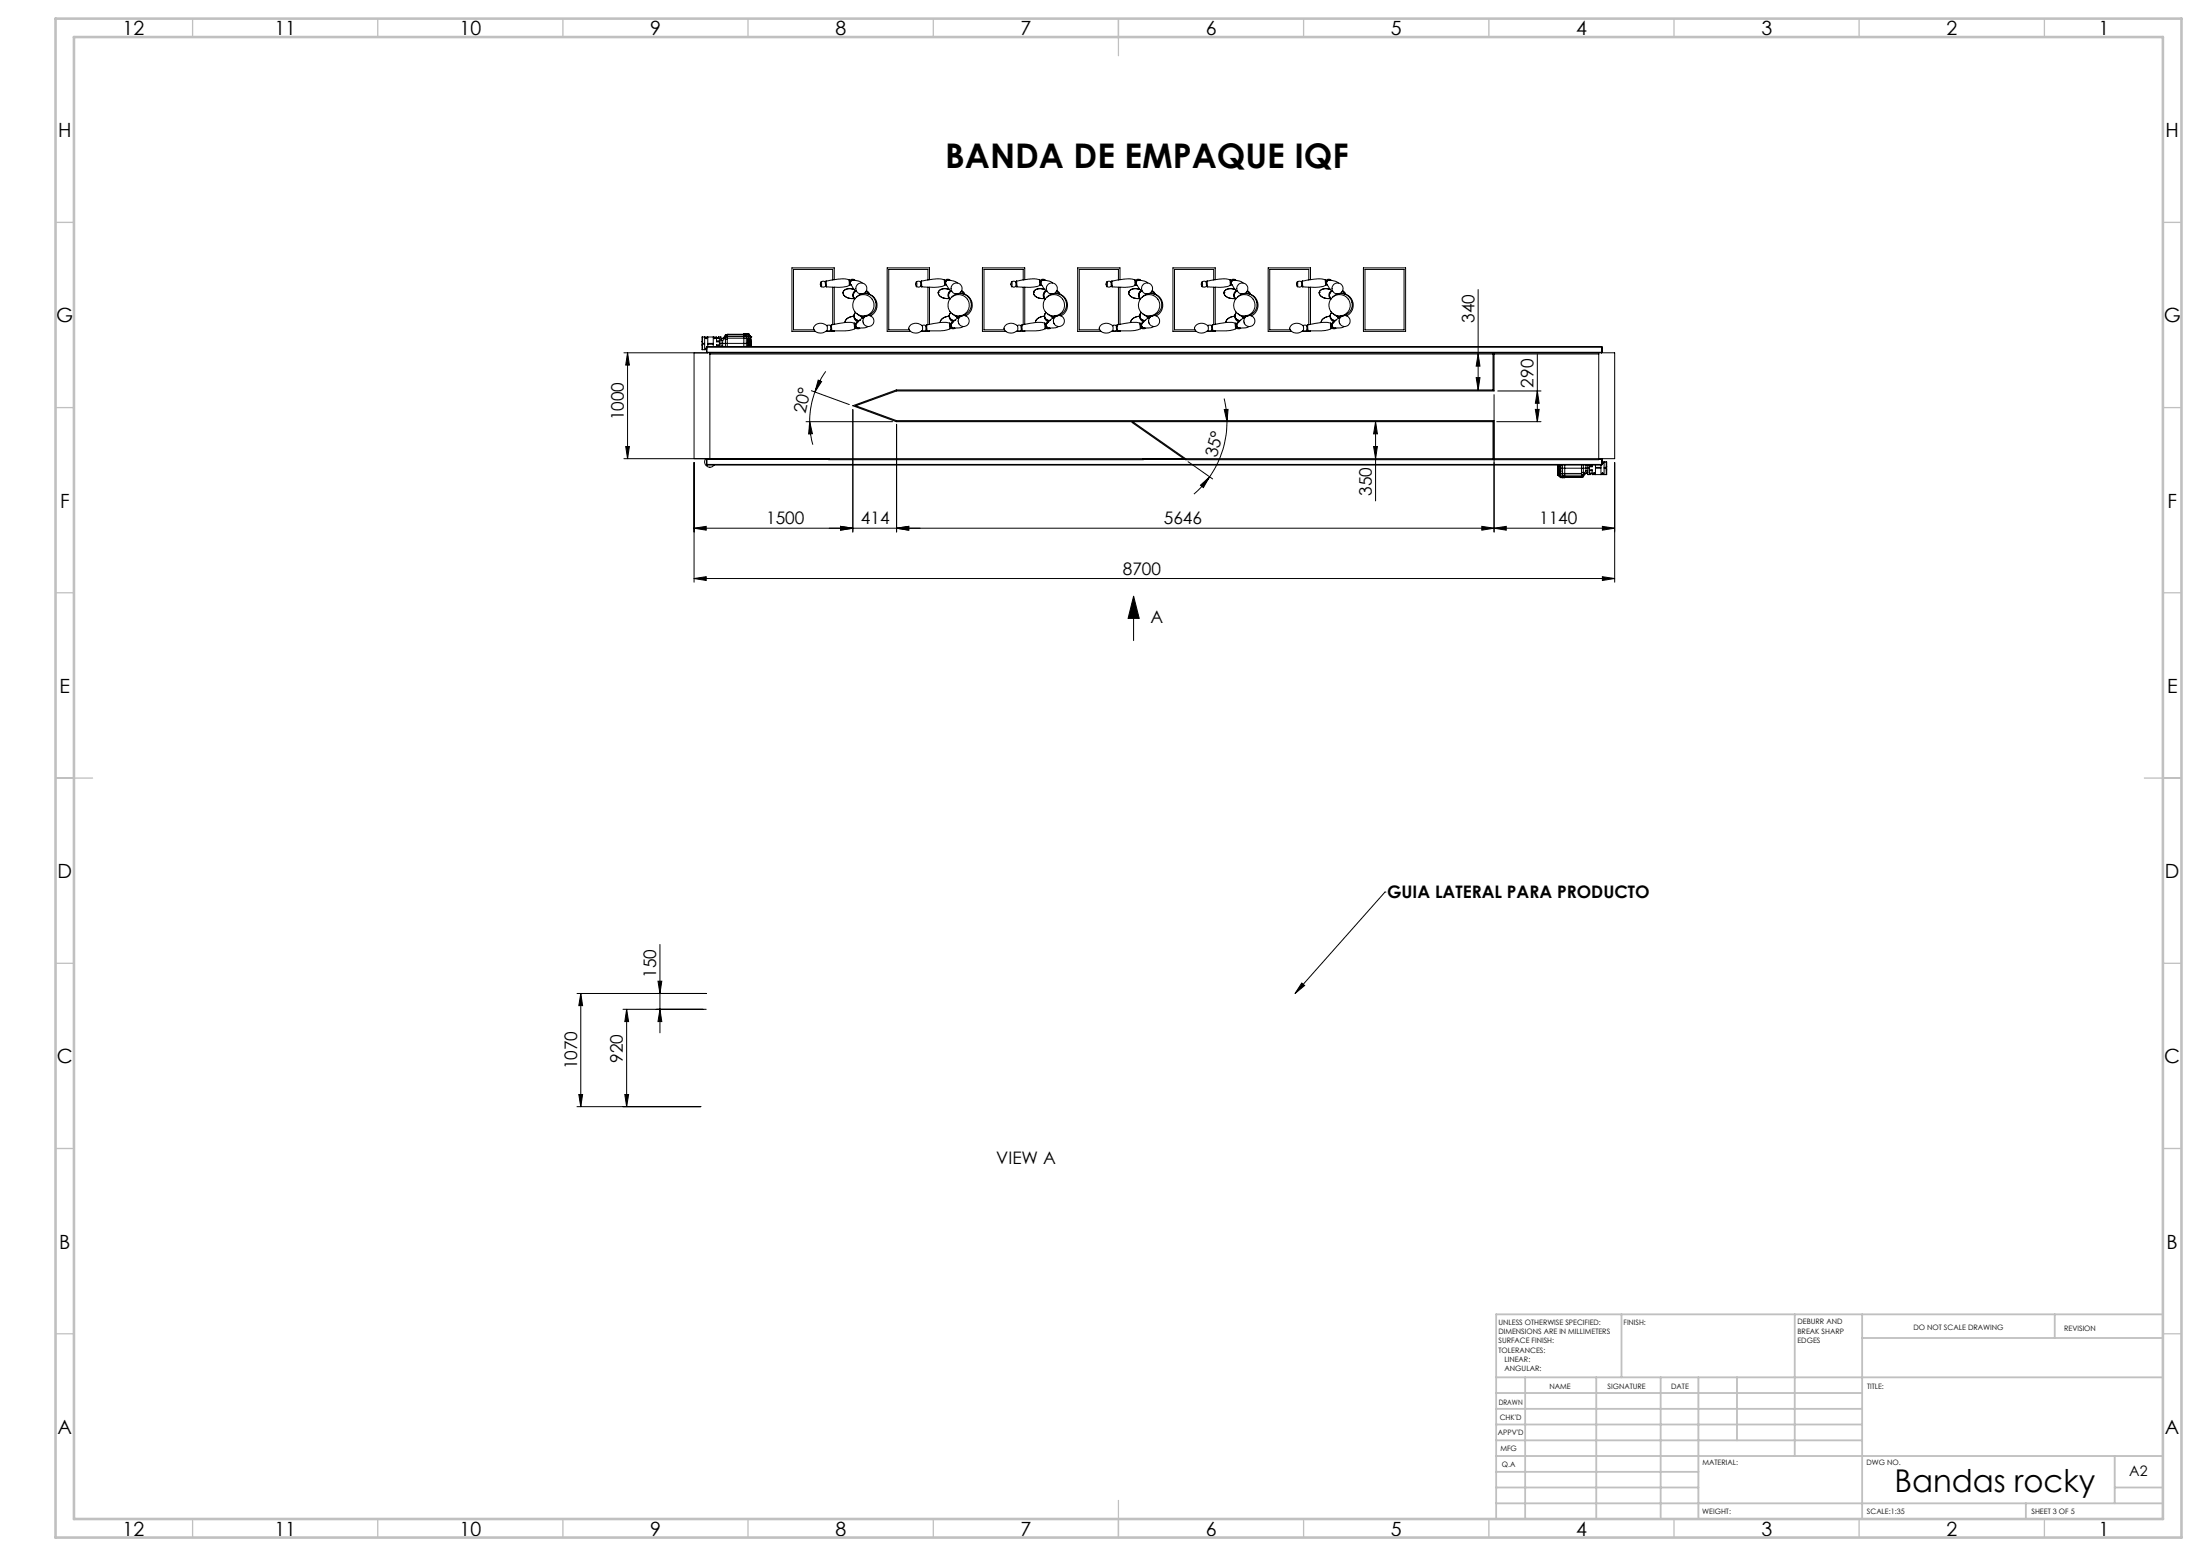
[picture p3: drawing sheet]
<svg xmlns="http://www.w3.org/2000/svg" width="594mm" height="420mm" viewBox="0 0 594 420" stroke-linecap="round" stroke-linejoin="round" font-family="sans-serif">
<g fill="none" stroke="#000" stroke-width=".27">
<path d="M221.7 76.2l.1-.2v1.4l-.1-.2M222.8 76.1a.8 .8 0 0 0-1.1 .1 .8 .8 0 0 0 0 1.1 .8 .8 0 0 0 1.2-.1M222.8 76.1l.1 1.1M222.9 77.2l.3 .2M223.1 75.9l-.3 .2M223.1 75.9l.1 1.5M224.8 75.6v-2.9h-10.6v16.3h5.6M224.8 77.5v10.1M225.2 75.5v-3.2h-11.4v17.1h6.4M225.2 77.5v10M227.6 78.9a2.08 2.08 0 0 0 2.6 1.7h.3a2.43 2.43 0 0 1-2.9-1.6v-.1M227.6 78.9h.1"/>
<path d="M229.2 75.5a6.5 6.5 0 0 0-3.3-.1l-2.8 .5M229.2 75.5l.2 .3M229.2 75.5l.1 1.5M229.3 77l-.2 .1a14 14 0 0 1-5.9 .3M229.4 75.8l-.1 1.2M229.5 76.7l.4 .3M230.6 75.6a.93 .93 0 0 0-1 .7 .93 .93 0 0 0 .5 1l.5 .8 .7 .5M230.6 75.6l1.4 .3 .8 .5M230.6 75.6a.8 .8 0 0 0-.9 .3 .8 .8 0 0 0 0 .9M230.6 78.1a2.23 2.23 0 0 0-3 .8M230.6 78.2a2.12 2.12 0 0 0-3 .7M230.8 78.8a1.28 1.28 0 0 0 0 1.9 1.26 1.26 0 0 1 .4-2.2z"/>
<path d="M230.8 75.7a.85 .85 0 0 0-1.4 .1M231 78.4a1.54 1.54 0 0 0-.3 2.4M232.4 79.3l-.1 .2M232.6 79.4h.1M233.2 79.2l-.1 .1a3.2 3.2 0 0 1 3.6 2.1 3.2 3.2 0 0 1-1.7 3.8M233.8 78.8l.9 .6M233.9 78.4l.9 1M247.4 76.2v-.2l.1 1.4-.1-.2M248.5 76.1a.8 .8 0 0 0-1.1 .1 .8 .8 0 0 0 .1 1.1 .8 .8 0 0 0 1.1-.1M248.5 76.1l.1 1.1M248.6 77.2l.3 .2M248.8 75.9l-.3 .2"/>
<path d="M248.8 75.9l.1 1.5M250.5 75.6v-2.9h-10.5v16.3h5.5M250.5 77.5v10.1M251 75.5v-3.2h-11.5v17.1h6.4M251 77.5v10M253.3 78.9a2.09 2.09 0 0 0 2.6 1.7h.4a2.34 2.34 0 0 1-3-1.6zM253.3 78.9h.1M255 75.5a6.5 6.5 0 0 0-3.4-.1l-2.8 .5M255 75.5l.1 .3M255 75.5l.1 1.5M255.1 77l-.3 .1a14.2 14.2 0 0 1-5.9 .3M255.1 75.8v1.2"/>
<path d="M255.2 76.7l.4 .3M256.3 75.6a.93 .93 0 0 0-1 .7 .93 .93 0 0 0 .5 1l.5 .8 .7 .5M256.3 75.6l1.4 .3 .8 .5M256.3 75.6a.8 .8 0 0 0-.9 .3 .8 .8 0 0 0 0 .9M256.4 78.1a2.23 2.23 0 0 0-3.1 .8M256.4 78.2a2.18 2.18 0 0 0-3.1 .7M256.4 78.8a1.32 1.32 0 0 0 .1 1.9 1.27 1.27 0 0 1 .4-2.2zM256.5 75.7a.89 .89 0 0 0-1.4 .1M256.7 78.4h-.1a1.5 1.5 0 0 0-.2 2.4M258.1 79.3l-.1 .2M258.3 79.4h.1M258.9 79.2l-.1 .1a3.2 3.2 0 0 1 3.6 2.1 3.2 3.2 0 0 1-1.7 3.8"/>
<path d="M259.4 78.8l1 .6M259.6 78.4l.9 1M273.1 76.2l.1-.2v1.4l-.1-.2M274.2 76.1a.8 .8 0 0 0-1.1 .1 .8 .8 0 0 0 .1 1.1 .8 .8 0 0 0 1.1-.1M274.2 76.1l.1 1.1M274.3 77.2l.3 .2M274.5 75.9l-.3 .2M274.5 75.9l.1 1.5M276.3 75.6v-2.9h-10.6v16.3h5.5M276.3 77.5v10.1M276.7 75.5v-3.2h-11.4v17.1h6.3M276.7 77.5v10"/>
<path d="M279 78.9a2.09 2.09 0 0 0 2.6 1.7h.4a2.34 2.34 0 0 1-3-1.6zM279 78.9h.1M280.7 75.5a6.5 6.5 0 0 0-3.4-.1l-2.8 .5M280.7 75.5l.1 .3M280.7 75.5l.1 1.5M280.8 77l-.3 .1a14.2 14.2 0 0 1-5.9 .3M280.8 75.8v1.2M280.9 76.7l.4 .3M282 75.6a.93 .93 0 0 0-1 .7 .93 .93 0 0 0 .5 1l.5 .8 .7 .5M282 75.6l1.4 .3 .8 .5M282 75.6a.8 .8 0 0 0-.8 .3 .8 .8 0 0 0 0 .9M282.1 78.1a2.23 2.23 0 0 0-3.1 .8"/>
<path d="M282.1 78.2a2.15 2.15 0 0 0-3.1 .7M282.2 78.8l.4-.3a1.25 1.25 0 0 0-.3 2.2 1.24 1.24 0 0 1-.1-1.9zM282.3 75.7a.89 .89 0 0 0-1.5 .1M282.4 78.4h-.1a1.5 1.5 0 0 0-.1 2.4M283.8 79.3l-.1 .2M284 79.4h.1M284.6 79.2v.1a3.2 3.2 0 0 1 3.5 2.1 3.2 3.2 0 0 1-1.7 3.8M285.2 78.8l.9 .6M285.4 78.4l.8 1M298.8 76.2l.1-.2v1.4l-.1-.2M300 76.1a.8 .8 0 0 0-1.2 .1 .8 .8 0 0 0 .1 1.1 .8 .8 0 0 0 1.1-.1M300 76.1v1.1"/>
<path d="M300 77.2l.3 .2M300.2 75.9l-.2 .2M300.2 75.9l.1 1.5M302 75.6v-2.9h-10.6v16.3h5.5M302 77.5v10.1M302.4 75.5v-3.2h-11.4v17.1h6.3M302.4 77.5v10M304.8 78.9a2.07 2.07 0 0 0 2.5 1.7h.4a2.26 2.26 0 0 1-2.9-1.7zM304.8 78.9h.1M306.4 75.5a6.5 6.5 0 0 0-3.4-.1l-2.8 .5M306.4 75.5l.2 .3M306.4 75.5l.1 1.5"/>
<path d="M306.5 77l-.3 .1a14.3 14.3 0 0 1-5.9 .3M306.6 75.8v1.1l-.1 .1M306.6 76.7l.4 .3M307.7 75.6a.93 .93 0 0 0-.9 .7 .93 .93 0 0 0 .4 1l.5 .8 .7 .5M307.7 75.6l1.4 .3 .8 .5M307.7 75.6a.8 .8 0 0 0-.8 .3 .8 .8 0 0 0 0 .9M307.8 78.1a2.19 2.19 0 0 0-3 .8M307.8 78.2a2.15 2.15 0 0 0-3 .7M307.8 78.9l.5-.4a1.27 1.27 0 0 0-.3 2.2 1.31 1.31 0 0 1-.2-1.8zM308 75.7a.89 .89 0 0 0-1.4 .1M308.1 78.4h-.1a1.5 1.5 0 0 0-.1 2.4M309.5 79.3l-.1 .2"/>
<path d="M309.7 79.4h.1M310.3 79.2v.1a3.2 3.2 0 0 1 3.5 2.1 3.2 3.2 0 0 1-1.7 3.8M310.9 78.8l.9 .6M311.1 78.4l.9 1M324.5 76.2l.1-.2v1.4l-.1-.2M325.7 76.1a.8 .8 0 0 0-1.2 .1 .8 .8 0 0 0 .1 1.1 .8 .8 0 0 0 1.2-.1M325.7 76.1l.1 1.1M325.8 77.2l.2 .2M325.9 75.9l-.2 .2M325.9 75.9l.1 1.5M327.7 75.6v-2.9h-10.6v16.3h5.6M327.7 77.5v10.1"/>
<path d="M328.1 75.5v-3.2h-11.4v17.1h6.3M328.1 77.5v10M330.5 78.9a2.26 2.26 0 0 0 2.9 1.7 2.33 2.33 0 0 1-2.9-1.6zM330.5 78.9h.1M332.1 75.5a6.5 6.5 0 0 0-3.3-.1l-2.9 .5M332.1 75.5l.2 .3M332.1 75.5l.1 1.5M332.2 77l-.3 .1a12 12 0 0 1-5.3 .4l-.6-.1M332.3 75.8l.1 1.1-.2 .1M332.4 76.7l.3 .3M333.4 75.6a.93 .93 0 0 0-.9 .7 .93 .93 0 0 0 .5 1l.4 .8 .7 .5M333.4 75.6l1.4 .3 .8 .5"/>
<path d="M333.4 75.6a.8 .8 0 0 0-.8 .3 .8 .8 0 0 0 0 .9M333.5 78.1a2.19 2.19 0 0 0-3 .8M333.5 78.2a2.15 2.15 0 0 0-3 .7M333.6 78.9l.4-.4a1.27 1.27 0 0 0-.3 2.2 1.23 1.23 0 0 1-.1-1.8zM333.7 75.7a.86 .86 0 0 0-1.4 .1M333.8 78.4a1.5 1.5 0 0 0-.2 2.4M335.2 79.3l-.1 .2M335.4 79.4h.1M336.1 79.2l-.1 .1a3.2 3.2 0 0 1 3.5 2.1 3.2 3.2 0 0 1-1.6 3.8M336.6 78.8l.9 .6M336.8 78.4l.6 .6 .2 .4M350.2 76.2l.1-.2v1.4l-.1-.2"/>
<path d="M351.4 76.1a.8 .8 0 0 0-1.1 .1 .8 .8 0 0 0 0 1.1 .8 .8 0 0 0 1.2-.1M351.4 76.1l.1 1.1M351.5 77.2l.2 .2M351.6 75.9l-.2 .2M351.6 75.9l.1 1.5M353.4 75.6v-2.9h-10.6v16.3h5.6M353.4 77.5v10.1M353.8 75.5v-3.2h-11.4v17.1h6.3M353.8 77.5v10M356.2 78.9a2.26 2.26 0 0 0 2.9 1.7 2.26 2.26 0 0 1-2.9-1.7zM356.2 78.9h.1M357.8 75.5a6.5 6.5 0 0 0-3.3-.1l-2.9 .5"/>
<path d="M357.8 75.5l.2 .3M357.8 75.5l.1 1.5M357.9 77l-.3 .1a12 12 0 0 1-5.3 .4l-.6-.1M358 75.8l.1 1-.2 .2M358.1 76.7l.4 .3M359.2 75.6a.89 .89 0 0 0-1 .6 .89 .89 0 0 0 .4 1l.5 .9 .7 .5M359.2 75.6l1.4 .3 .8 .5M359.2 75.6a.8 .8 0 0 0-.9 .3 .8 .8 0 0 0 0 .9M359.2 78.1a2.19 2.19 0 0 0-3 .8M359.2 78.2a2.15 2.15 0 0 0-3 .7M359.3 78.8a1.24 1.24 0 0 0 .1 1.9 1.23 1.23 0 0 1 .3-2.2zM359.4 75.7a.86 .86 0 0 0-1.4 .1"/>
<path d="M359.5 78.4a1.5 1.5 0 0 0-.2 2.4M360.9 79.3v.2M361.1 79.4h.1M361.8 79.2l-.1 .1a3.2 3.2 0 0 1 3.5 2.1 3.2 3.2 0 0 1-1.6 3.8M362.3 78.8l1 .6M362.5 78.4l.9 1M368.1 72.3h11.4v17.1h-11.4zM368.5 72.7h10.6v16.3h-10.6zM399.1 78.2v27.1M168.5 95.2h22.2M169.4 95.2l.5 3.3h-1zM169.4 95.2v28.6"/>
<path d="M189.5 92.2v.9M189.5 93.1h.2M189.5 92.2v-1.2h4v1.3h.7M189.5 93.1v1.3h1.3M189.5 92.2h.2M189.7 92.9h.6M189.7 92.7h.6M189.7 91v3.4M190.3 91v3.4M190.5 91.3h.2M190.5 94h.2M190.7 94l-.2 .2h.3"/>
<path d="M190.7 94h.1M190.7 91.3h.1M190.7 91.3v.1M190.8 95.1l.2 .1zM190.8 93.7v1.4M190.8 93.7h241.7M190.8 95.1h241.7M191 93.5h241.4l.1 .2M191 93.5l-.2 .2M191.1 92.9h1.5M191.1 92.7h1.5M191.1 91v2.5"/>
<path d="M191.7 95.2h-4.3v28.6h4.3M191.7 95.2h240M191.7 95.2v28.6M191.7 95.5h240M192.6 91v2.5M192.8 91.3h.3M192.8 91.2l.1 .1M193.5 91.3h.7v2.2M193.5 93.3h.7M193.5 92h.7M194 91v.2M194 91h.7v2.5"/>
<path d="M194 91l-.2 .2M194 91.2l-.4 .1M194 91.2v.1M194.2 93.1h-.7v.4M194.7 91.6l1.2-.5-.8 .8M194.7 92.7h7.3M194.7 91.9h.4M194.7 93.4h.4M195.1 91.9v1.5M195.1 93.4l.1 .1M195.9 91.6v1.9M195.9 90.7v.3"/>
<path d="M195.9 90.4v.2M195.9 90.4l-.6 .8M195.9 90.4h5.1M195.9 91h.5M195.9 91.6h.5M195.9 90.6v.1M195.9 91v.6M195.9 90.6h.5M195.9 91l-1.2 .5M196.4 91.3v2.2M196.4 90.8v.5M196.4 90.3v.5"/>
<path d="M196.4 90.3h.1M196.4 90.3h4.4M196.4 91.3h5.6M196.4 90.8l5.6 .1M200.8 90.8v2.7M200.8 90.2v.2M200.8 90.2l.7-.1v.3M200.9 90.5l.1 .1M201 90.4h.2l-.2 .3M201 90.4v.3M201 90.6v.1M201.1 90.4h.4"/>
<path d="M201.2 90.5l-.2 .1M201.5 90.4v3.1M201.5 90.2h.5M201.5 90.4h.5M201.9 91.7v.1M201.9 91.8l.1 .1M202 93.2v.3M202 91.9v.2M202 92.9v.3M202 92.1v.4M202 90.2h.1M202 90.2h-1.2"/>
<path d="M202 92.5v.4M202 93.5h.1M202 91.9l.7 .4M202 92.5l.7 .1M202 92.1l.7 .3M202 91.4l-.1 .3M202 91.4l.7 .7M202 91.3v.1M202 91.3l.7 .7M202 90.9v.4M202 90.9l.7 .7M202 90.4v.5"/>
<path d="M202 90.4l.7 .7M202 90.2l.7 .8M202 90.2v.2M202 90.2l.7 .7M202.3 90.5l.4 .4M202.4 90.6l.3 .3M202.7 93.1v.2M202.7 93.3l-.2 .2M202.7 92.1v.2M202.7 92.6v.2M202.7 92.9v.2M202.7 92.3v.1"/>
<path d="M202.7 92.8v.1M202.7 92.4v.2M202.7 92v.1M202.7 93.3v.1M202.7 91.6v.4M202.7 93.4v.1M202.7 91.1v.5M202.7 91v.1M202.7 90.9v.1M202.7 90.9h.1M202.7 93.1l-.7 .4M202.7 92.8l-.7 .1"/>
<path d="M202.7 92.9l-.7 .3M202.7 93.4l-.1 .1M220.1 87.8a2.16 2.16 0 0 1 3.3 .4v.2a1.12 1.12 0 0 1-1.1 1.4 1.81 1.81 0 0 1-2.6-1.4zM223.3 87.9l.6-.1 .4 .1M224.3 88l.1 1.1M224.4 89.1l.2 .2M224.4 89.1l-.5 .2-.6-.1M224.5 87.7l-.2 .3M224.5 87.7l.1 1.6M225.2 89.3v.1h-2.2M228.6 86.1l1-.6 1-.1a2.24 2.24 0 0 0-2.5 1.6zM230.6 84.9a1.54 1.54 0 0 0 1.1 2"/>
<path d="M230.6 87.2a6.6 6.6 0 0 0-3.3 0l-2.8 .5M230.6 87.2l.3 .3M230.6 87.2l.2 1.5M230.8 88.7l-2.5 .6h-3.7M230.9 84.4a1.31 1.31 0 0 0 .9 2.1 1.28 1.28 0 0 1-1.1-.8 1.28 1.28 0 0 1 .3-1.4zM230.9 87.5v.9M230.9 88.4l-.1 .3M230.9 88.4l.5 .3 .8-.1M231.3 80.2a3 3 0 0 1 5 .9 3 3 0 0 1-2.9 4.1M231.3 87.2h.1a.78 .78 0 0 0-.3 .9 .78 .78 0 0 0 .9 .5 .83 .83 0 0 1-.9-.5 .83 .83 0 0 1 .2-.9zM231.4 84.7l.7 .5 1.3 .4M231.5 87l-.6 .5"/>
<path d="M232 86.4h.1M232.1 86.5h.1M232.1 86.5h-.3M232.4 85.4l.4 .4M232.4 85.4l.5 .4M233.1 87.1l.1 .3M233.3 85.7l-.8 .4-1.2 1.1M234.4 88.1l-.9 .4-1.5 .1M234.5 85.1a1.49 1.49 0 0 0-1.5 2.1 1.49 1.49 0 0 0 2.5 .4 1.49 1.49 0 0 0-.7-2.4l-.3-.1M234.5 85.2l-.6 .1M245.9 87.8a2.17 2.17 0 0 1 3.2 .4v.2a1.19 1.19 0 0 1-1.2 1.4 1.73 1.73 0 0 1-2.5-1.4zM249 87.9l.6-.1 .4 .1"/>
<path d="M250 88l.1 1.1M250.1 89.1l.2 .2M250.1 89.1l-.5 .2-.6-.1M250.2 87.7l-.2 .3M250.2 87.7l.1 1.6M251 89.3v.1h-2.3M254.2 86.2l1-.6 1.1-.2a2.24 2.24 0 0 0-2.4 1.6zM256.4 84.9a1.54 1.54 0 0 0 1 2M256.4 87.2a6.6 6.6 0 0 0-3.4 0l-2.8 .5M256.4 87.2l.2 .3M256.4 87.2l.1 1.5M256.5 88.7l-2.5 .6h-3.7"/>
<path d="M256.6 87.5v.9M256.6 88.4l-.1 .3M256.6 88.4l.5 .3 .7-.1M256.7 84.3a1.3 1.3 0 0 0-.3 1.4 1.3 1.3 0 0 0 1.1 .8 1.28 1.28 0 0 1-1.1-.8 1.28 1.28 0 0 1 .3-1.4zM257 80.2a3 3 0 0 1 5 .9 3 3 0 0 1-2.9 4.1M257 87.2a.8 .8 0 0 0-.1 .9 .8 .8 0 0 0 .8 .5h-.1a.82 .82 0 0 1-.7-.5 .82 .82 0 0 1 .1-.9zM257.1 84.7l.9 .6 1.2 .3M257.2 87l-.6 .5M257.7 86.4h.1M257.8 86.5h.1M257.8 86.5h-.3M258.1 85.4l.4 .4"/>
<path d="M258.2 85.4l.5 .4M258.8 87.1l.1 .3M259 85.7l-.7 .3-1.3 1.2M260.1 88.1l-.9 .4-1.5 .1M260.2 85.1a1.5 1.5 0 0 0-1.5 2.1 1.5 1.5 0 0 0 2.5 .4 1.5 1.5 0 0 0-.8-2.4l-.2-.1M260.2 85.2l-.6 .1M271.3 88a2.24 2.24 0 0 1 3.5 .2v.2a1.19 1.19 0 0 1-1.2 1.4 1.87 1.87 0 0 1-2.5-1.3zM274.7 87.9l.6-.1 .4 .1M275.7 88l.1 1.1 .2 .2M275.8 89.1l-.5 .2-.6-.1M275.9 87.7l-.2 .3M275.9 87.7l.1 1.6"/>
<path d="M276.7 89.3v.1h-2.3M280.1 86l.8-.4 1.1-.2a2.23 2.23 0 0 0-2.4 1.6l.2-.6zM282.1 84.9a1.54 1.54 0 0 0 1 2M282.1 87.2a6.7 6.7 0 0 0-3.3 0l-2.9 .5M282.1 87.2l.2 .3M282.1 87.2l.1 1.5M282.2 88.7l-.4 .2a13.2 13.2 0 0 1-4.9 .4h-.9M282.3 87.5l.1 .9M282.4 84.4a1.3 1.3 0 0 0-.3 1.3 1.3 1.3 0 0 0 1.1 .8 1.28 1.28 0 0 1-1.1-.8 1.28 1.28 0 0 1 .3-1.4zM282.4 88.4l-.2 .3M282.4 88.4l.4 .3 .8-.1M282.7 80.2a3 3 0 0 1 5 .9 3 3 0 0 1-2.9 4.1"/>
<path d="M282.8 87.2a.8 .8 0 0 0-.2 .9 .8 .8 0 0 0 .8 .5 .82 .82 0 0 1-.8-.5 .82 .82 0 0 1 .2-.9zM282.8 84.7l.9 .6 1.2 .3M282.9 87l-.6 .5M283.5 86.4l-.3 .1M283.8 85.4l.4 .4M283.9 85.4l.4 .4M284.5 87.1l.1 .3M284.8 85.7l-.7 .3-1.3 1.2M285.8 88.1l-.9 .4-1.5 .1M285.9 85.1a1.5 1.5 0 0 0-1.5 2.1 1.5 1.5 0 0 0 2.6 .4 1.5 1.5 0 0 0-.9-2.4l-.2-.1M285.9 85.2l-.6 .1M297.2 87.8a2.18 2.18 0 0 1 3.3 .4v.5a1.66 1.66 0 0 1-2.1 1.2 1.33 1.33 0 0 1-1.5-1.7z"/>
<path d="M300.4 87.9l.7-.1 .3 .1M301.4 88l.1 1.1 .3 .2M301.5 89.1l-.4 .2-.7-.1M301.6 87.7l-.2 .3M301.6 87.7l.2 1.6M302.4 89.3v.1h-2.3M305.9 86l.7-.4 1.1-.2a2.23 2.23 0 0 0-2.4 1.6l.2-.6zM307.8 84.9a1.62 1.62 0 0 0 1 2M307.8 87.2a6.7 6.7 0 0 0-3.3 0l-2.9 .5M307.8 87.2l.2 .3M307.8 87.2l.1 1.5M307.9 88.7l-.3 .2a13.2 13.2 0 0 1-5 .4h-.8"/>
<path d="M308 84.5a1.3 1.3 0 0 0 1 2 1.28 1.28 0 0 1-1.2-.8 1.28 1.28 0 0 1 .3-1.4zM308 87.5l.1 .9M308.1 88.4l-.2 .3M308.1 88.4l.4 .3 .8-.1M308.4 87.3l-.1 .8 .3 .4 .5 .1a.8 .8 0 0 1-.8-.5 .8 .8 0 0 1 .2-.9zM308.4 80.2a3 3 0 0 1 5 .9 3 3 0 0 1-2.9 4.1M308.5 84.7l.9 .6 1.2 .3M308.6 87l-.6 .5M309.2 86.4l-.2 .1M309.6 85.4l.4 .4M309.6 85.4l.5 .4M310.2 87.1l.1 .3"/>
<path d="M310.5 85.7l-.7 .3-1.3 1.2M311.5 88.1l-.9 .4-1.5 .1M311.6 85.1a1.5 1.5 0 0 0-1.5 2.1 1.5 1.5 0 0 0 2.6 .4 1.5 1.5 0 0 0-.8-2.4l-.3-.1M311.6 85.2l-.6 .1M322.8 87.9a2.2 2.2 0 0 1 3.4 .3v.5a1.66 1.66 0 0 1-2.1 1.2 1.25 1.25 0 0 1-1.3-.5 1.25 1.25 0 0 1 0-1.4zM326.1 87.9l.7-.1 .3 .1M327.1 88l.1 1.1M327.2 89.1l.3 .2M327.2 89.1l-.4 .2-.7-.1M327.3 87.7l-.2 .3M327.3 87.7l.2 1.6M328.1 89.3v.1h-2.3"/>
<path d="M331 87a2.32 2.32 0 0 1 2.4-1.6 2.16 2.16 0 0 0-2.4 1.6M333.5 84.9a1.53 1.53 0 0 0 1 2M333.5 87.2a6.7 6.7 0 0 0-3.3 0l-2.9 .5M333.5 87.2l.2 .3M333.5 87.2l.2 1.5M333.7 88.7l-.4 .2a13.2 13.2 0 0 1-5 .4h-.8M333.7 84.4a1.28 1.28 0 0 0-.1 1.4 1.28 1.28 0 0 0 1.1 .7 1.28 1.28 0 0 1-1.2-.8 1.28 1.28 0 0 1 .3-1.4zM333.7 87.5l.1 .9M333.8 88.4l-.1 .3M333.8 88.4l.4 .3 .8-.1M334.1 87.3a.8 .8 0 0 0-.1 .8 .8 .8 0 0 0 .8 .5 .8 .8 0 0 1-.8-.5 .8 .8 0 0 1 .2-.9zM334.1 80.2a3 3 0 0 1 5 .9 3 3 0 0 1-2.9 4.1"/>
<path d="M334.3 84.7l.8 .6 1.2 .3M334.3 87l-.6 .5M334.9 86.4l-.2 .1M335.3 85.4l.4 .4M335.3 85.4l.5 .4M335.9 87.1l.2 .3M336.2 85.7l-.7 .3-1.3 1.2M337.3 88.1l-1 .4-1.5 .1M337.3 85.1a1.49 1.49 0 0 0-1.4 2.1 1.49 1.49 0 0 0 2.4 .5 1.49 1.49 0 0 0-.5-2.5l-.4-.1M337.3 85.2l-.6 .1M348.5 87.9a2.2 2.2 0 0 1 3.4 .3l.1 .2a1.09 1.09 0 0 1-1 1.3 1.76 1.76 0 0 1-2.7-1.3zM351.8 87.9l.7-.1 .3 .1"/>
<path d="M352.8 88l.1 1.1M352.9 89.1l.3 .2M352.9 89.1l-.4 .2-.6-.1M353.1 87.7l-.3 .3M353.1 87.7l.1 1.6M353.8 89.3v.1h-2.3M357.2 86.1l.9-.5 1-.2a2.24 2.24 0 0 0-2.4 1.6zM359.2 84.9a1.53 1.53 0 0 0 1 2M359.2 87.2a6.8 6.8 0 0 0-3.3 0l-2.8 .5M359.2 87.2l.2 .3M359.2 87.2l.1 1.5M359.3 88.7l-.3 .2a13.2 13.2 0 0 1-5 .4h-.8"/>
<path d="M359.4 87.5l.1 .9M359.5 84.4l.1-.1a1.28 1.28 0 0 0-.3 1.4 1.28 1.28 0 0 0 1.1 .8 1.29 1.29 0 0 1-.9-2.1zM359.5 88.4l-.2 .3M359.5 88.4l.4 .3 .8-.1M359.8 87.3a.84 .84 0 0 0 0 .8 .84 .84 0 0 0 .7 .5 .82 .82 0 0 1-.8-.5 .82 .82 0 0 1 .2-.9zM359.8 80.2a3 3 0 0 1 5.1 .9 3 3 0 0 1-3 4.1M359.9 84.7l1 .6 1.1 .3M360 87l-.6 .5M360.6 86.4l-.2 .1M361 85.4l.4 .4M361 85.4l.5 .4M361.6 87.1l.2 .3"/>
<path d="M361.9 85.7l-.8 .4-1.2 1.1M363 88.1l-.9 .4-1.6 .1M363 85.1a1.49 1.49 0 0 0-1.4 2.1 1.49 1.49 0 0 0 2.4 .5 1.49 1.49 0 0 0-.5-2.5l-.4-.1M363 85.2l-.6 .1M399.1 95.5l.5 3.3h-1zM403.1 95.2v10.1h-161.1l-11.7 4.2 11.7 4.3h161.1v10M403.4 95.2v10.3h-161.3l-11 4 11 4h161.3M415.1 95.6v18.2M431.7 95.2h4.3v28.6h-115.9M431.7 95.2v28.9h-111.6v-.3M432.5 95.1l-.1 .1M432.5 93.7v1.4"/>
<path d="M217.6 113.8h23.4M218.6 113.8l.8 3.3h-1.1zM218.6 113.8l.3 3.5 .6 2.7M219.1 105.5l10.2 3.7M220 105.8l-1.1 4.3-.3 3.7M220.9 102.6l.9 .4-1.8 2.8zM223 100.2l-1.9 3-1.1 2.6M230.3 110.5v33.1M242.1 114.5v29.1M305.8 113.8l14.3 10-.1 .3-14.3-10zM330.5 107.6l.7 3.9 .1 2.3M330.6 110.5h1l-.3 3.3z"/>
<path d="M331.3 113.8a26 26 0 0 1-4.7 14.9M371.4 113.8l.5 3.3h-1zM371.4 113.8v21.4M398.6 101.9h1l-.5 3.4zM403.4 106.5v37.1M404.1 113.8h12M404.4 105.5h11.7M414.5 110.5h1.1l-.5 3.3zM415.1 105.5l.5 3.3h-1.1zM168.5 123.8h22.2M168.9 120.5h1l-.5 3.3zM187.4 124.8v32.3"/>
<path d="M190.5 123.8a1.44 1.44 0 0 0 .3 2 1.44 1.44 0 0 0 2-.3M190.8 125.4l.2 .1M190.8 125.4h241.7M190.8 124v1.4M190.8 124h33M191 123.8l-.2 .2M191 125.5h241.4M191.7 123.8h127.9M223.8 123.8v.3h84.9v-.3M308.7 124h11.2M320 124h.1M320.8 124.6l6.6 4.7"/>
<path d="M324.1 131l2.5-2.3-1.7 2.9zM326.6 128.7l-2 2.5-2.2 2.2M370.9 120.5h1l-.5 3.3zM420.6 125.8v.2M420.6 127l.7 .7M420.6 126.8v.2M420.6 126.3v.2M420.6 126v.1M420.6 126.6v.2M420.6 126.1v.2M420.6 126.5v.1M420.6 127.1l.7 .7"/>
<path d="M420.6 127v.1M420.6 125.7v.1M420.6 127.5l.7 .7M420.6 127.1v.4M420.6 125.5v.2M420.6 127.9l.7 .7M420.6 127.5v.4M420.6 128.1l.7 .8M420.6 127.9v.2M420.6 128.1h.1M420.6 128.1l.4 .5M420.6 126.8l.8 .4"/>
<path d="M420.6 126.5l.8 .1M420.6 126.6l.8 .3M420.8 125.5l-.2 .2M420.9 125.5l-.3 .3M421.3 127.7v.1M421.3 127.8v.4M421.3 128.2v.4M421.3 128.6v.3M421.3 128.9h.1M421.3 127.8h5.7M421.3 128.2l5.7 .1M421.3 128.6h.6"/>
<path d="M421.3 128.9h1.2M421.4 128.9h.1M421.4 127.2l-.1 .5M421.4 125.6v.2M421.4 126.9v.3M421.4 125.8v.4M421.4 126.6v.3M421.4 126.4h7.3M421.4 125.6l-.8 .4M421.4 125.5v.1M421.4 126.2v.4M421.4 126.2l-.8 .1"/>
<path d="M421.4 125.8l-.8 .3M421.9 125.5v3.1M421.9 128.6v.4M421.9 128.6h.3M422.3 128.4v.3M422.3 128.5h-.1M422.3 128.5h.1M422.3 128.4h.1l-.1 .3M422.3 128.4v.1M422.3 128.6h4.7M422.5 125.5v2.8M422.5 128.6v.3"/>
<path d="M422.5 128.9h-1.1M422.5 128.8h4.5M427 125.5v2.3M427 127.8v.5M427 128.3v.3M427 128.6v.2M427 128.8h.1M427 127.5h.5M427 128.1h.5M427 128.4h.5M427.5 125.5v2M427.5 128.1v.3"/>
<path d="M427.5 128.4v.3h-.5M427.5 127.5v.6M427.5 128.4h.1M428 127.9l-.5 .8M428.1 125.5l.1 .1M428.2 125.6v1.5M428.2 127.1l-.7 .8 1.2-.4M428.2 127.1l.5 .1M428.2 125.6h.5M428.7 125.5v2.6h.7M428.7 127.6l-1.2 .5M429.1 126.8h.8v1.3h3.9v-1.3"/>
<path d="M429.1 125.5v2.2h.8M429.1 125.7h.8M429.1 127.1h.8M429.3 127.7h.4M429.4 127.8v.3M429.5 127.8l-.1 .3M429.9 125.5v.5h-.8M430.2 127.7h.3M430.5 127.7v.2M430.8 126.2h1.5M430.8 125.5v2.6M430.8 126.4h1.5"/>
<path d="M431.7 124h.8M432.3 125.5v2.6M432.4 123.8l.1 .2zM432.5 124.9h.3l-.1 .2M432.5 127.7h.1M432.5 125.4l-.1 .1M432.5 124.7h1.3v1.3M432.5 124v1.4M432.6 125l.1 .1M432.6 127.7h.2M432.6 125h.2M432.6 125v.1"/>
<path d="M432.6 127.7h.1M433.1 124.7v3.4M433.1 126.2h.6M433.1 126.4h.6M433.7 126.8h.1M433.7 124.7v3.4M433.7 126h.1M433.8 126v.8M436 124.8v32.3M187.4 156.2l3.3-.5v1zM187.4 142.6l3.3-.5v1zM187.4 142.6h248.6"/>
<path d="M187.4 156.2h248.6M226.9 142.1l3.4 .5-3.4 .5zM242.1 142.6l3.3-.5v1zM400.1 142.1l3.3 .5-3.3 .5zM403.4 142.6l3.3-.5v1zM432.6 142.1l3.4 .5-3.4 .5zM432.6 155.7l3.4 .5-3.4 .5zM306.1 160.9l1.5 6h-3zM306.1 160.9v12M178.2 254.9v23.9M373.9 240.8h.1M373.9 240.8l-24.2 27.4"/>
<path d="M155.8 268.2h34.9M156.8 268.2v30.5M156.8 268.2l.5 3.2h-1zM168.2 272.4h22.5M169.2 272.4v26.3M169.2 272.4l.5 3.3h-1zM177.7 264.8h1l-.5 3.4zM178.2 272.4l.5 3.3h-1zM351.5 265.3l.7 .7-2.5 2.2zM155.8 298.7h33.4M156.3 295.4h1l-.5 3.3zM168.7 295.4h1l-.5 3.3z"/>
<circle cx="232.6" cy="77.9" r="1.48"/>
<circle cx="258.3" cy="77.9" r="1.48"/>
<circle cx="284" cy="77.9" r="1.49"/>
<circle cx="309.7" cy="77.9" r="1.49"/>
<circle cx="335.4" cy="77.9" r="1.49"/>
<circle cx="361.1" cy="77.9" r="1.48"/>
<circle cx="190.7" cy="91.3" r=".16"/>
<circle cx="193" cy="91.3" r=".15"/>
<circle cx="233.1" cy="82.4" r="2.88"/>
<circle cx="258.8" cy="82.4" r="2.88"/>
<circle cx="284.5" cy="82.4" r="2.88"/>
<circle cx="310.3" cy="82.4" r="2.88"/>
<circle cx="336" cy="82.4" r="2.88"/>
<circle cx="361.7" cy="82.4" r="2.87"/>
<circle cx="430.4" cy="127.8" r=".15"/>
<circle cx="432.7" cy="127.8" r=".16"/>
</g>
<g fill="none" stroke="#c0c0c0" stroke-width=".35">
<path d="M52 5v5M102 5v5M152 5v5M202 5v5M252 5v5M302 5v10M352 5v5M402 5v5M452 5v5M502 5v5M552 5v5M15 60h5"/>
<path d="M584 60h5M15 110h5M584 110h5M15 160h5M584 160h5M15 210h10M579 210h10M15 260h5M584 260h5M15 310h5M584 310h5M15 360h5"/>
<path d="M584 360h5M52 410v5M102 410v5M152 410v5M202 410v5M252 410v5M302 405v10M352 410v5M402 410v5M452 410v5M502 410v5M552 410v5"/>
</g>
<g fill="none" stroke="#c0c0c0" stroke-width=".5">
<path d="M437.8 354.8v17M484.6 354.8v38.2M502.8 354.8v55.2M554.8 354.8v6.4M584 354.8h-180v55.2M404 371.8h180M404 376h98.8M411.8 371.8v38.2M431 371.8v38.2M448.4 371.8v38.2M458.6 371.8v38.2M469 371.8v17"/>
<path d="M502.8 361.2h81.2M404 388.8h98.8M404 384.5h98.8M404 380.3h98.8M404 397.3h54.6M404 393h180M571 393v12.8M404 405.8h180M404 401.5h54.6M547 405.8v4.2M571 401.5h13"/>
</g>
<path d="M15 5h574v410h-574zM20 10h564v400h-564z" fill="none" stroke="#c0c0c0" stroke-width=".7"/>
<g fill="#000">
<path d="M306.1 160.9l1.5 6h-3zM351.5 265.3l.7 .7-2.5 2.2z"/>
<path d="M220.9 102.6l.9 .4-1.8 2.8zM218.6 113.8l.8 3.3h-1.1z"/>
<path d="M371.4 113.8l.5 3.3h-1zM370.9 120.5h1l-.5 3.3z"/>
<path d="M398.6 101.9h1l-.5 3.4zM399.1 95.5l.5 3.3h-1zM414.5 110.5h1.1l-.5 3.3zM415.1 105.5l.5 3.3h-1.1z"/>
<path d="M168.9 120.5h1l-.5 3.3zM169.4 95.2l.5 3.3h-1z"/>
<path d="M324.1 131l2.5-2.3-1.7 2.9zM330.6 110.5h1l-.3 3.3z"/>
<path d="M187.4 156.2l3.3-.5v1zM432.6 155.7l3.4 .5-3.4 .5zM187.4 142.6l3.3-.5v1zM226.9 142.1l3.4 .5-3.4 .5z"/>
<path d="M226.9 142.1l3.4 .5-3.4 .5zM242.1 142.6l3.3-.5v1z"/>
<path d="M242.1 142.6l3.3-.5v1zM400.1 142.1l3.3 .5-3.3 .5z"/>
<path d="M403.4 142.6l3.3-.5v1zM432.6 142.1l3.4 .5-3.4 .5z"/>
<path d="M169.2 272.4l.5 3.3h-1zM168.7 295.4h1l-.5 3.3zM177.7 264.8h1l-.5 3.4zM178.2 272.4l.5 3.3h-1zM156.8 268.2l.5 3.2h-1zM156.3 295.4h1l-.5 3.3z"/>
</g>
<text font-size="9.2" x="255.2" y="45.3">BANDA DE EMPAQUE IQF</text>
<text font-size="8.5" x="511.5" y="402.7">Bandas rocky</text>
<g font-size="5.3">
<text x="33.1" y="9.5">12</text>
<text x="74.1" y="9.5">11</text>
<text x="124.1" y="9.5">10</text>
<text x="175.6" y="9.5">9</text>
<text x="225.6" y="9.5">8</text>
<text x="275.6" y="9.5">7</text>
<text x="325.6" y="9.5">6</text>
<text x="375.6" y="9.5">5</text>
<text x="425.6" y="9.5">4</text>
<text x="475.6" y="9.5">3</text>
<text x="525.6" y="9.5">2</text>
<text x="566.6" y="9.5">1</text>
<text x="15.7" y="37">H</text>
<text x="584.7" y="37">H</text>
<text x="15.2" y="87">G</text>
<text x="584.2" y="87">G</text>
<text x="16.2" y="137">F</text>
<text x="585.2" y="137">F</text>
<text x="16.1" y="187">E</text>
<text x="585.1" y="187">E</text>
<text x="15.5" y="237">D</text>
<text x="584.5" y="237">D</text>
<text x="15.4" y="287">C</text>
<text x="584.4" y="287">C</text>
<text x="16" y="337">B</text>
<text x="585" y="337">B</text>
<text x="15.5" y="387">A</text>
<text x="584.5" y="387">A</text>
<text x="33.1" y="414.5">12</text>
<text x="74.1" y="414.5">11</text>
<text x="124.1" y="414.5">10</text>
<text x="175.6" y="414.5">9</text>
<text x="225.6" y="414.5">8</text>
<text x="275.6" y="414.5">7</text>
<text x="325.6" y="414.5">6</text>
<text x="375.6" y="414.5">5</text>
<text x="425.6" y="414.5">4</text>
<text x="475.6" y="414.5">3</text>
<text x="525.6" y="414.5">2</text>
<text x="566.6" y="414.5">1</text>
</g>
<g font-size="4.7">
<text x="398.1" y="87.2" transform="rotate(-90 398.1 87.2)">340</text>
<text x="414.1" y="104.6" transform="rotate(-90 414.1 104.6)">290</text>
<text x="168.4" y="113.5" transform="rotate(-90 168.4 113.5)">1000</text>
<text x="217.4" y="111.8" transform="rotate(-77 217.4 111.8)">20°</text>
<text x="328.5" y="123.7" transform="rotate(-75 328.5 123.7)">35°</text>
<text x="370.4" y="133.9" transform="rotate(-90 370.4 133.9)">350</text>
<text x="206.8" y="141.6">1500</text>
<text x="232.4" y="141.6">414</text>
<text x="314.2" y="141.6">5646</text>
<text x="415.6" y="141.6">1140</text>
<text x="303.2" y="155.1">8700</text>
<text x="310.6" y="168.1">A</text>
<text x="374.5" y="242.5">GUIA LATERAL PARA PRODUCTO</text>
<text x="177.2" y="264" transform="rotate(-90 177.2 264)">150</text>
<text x="168.2" y="286.9" transform="rotate(-90 168.2 286.9)">920</text>
<text x="155.8" y="288.6" transform="rotate(-90 155.8 288.6)">1070</text>
<text x="269" y="314.3">VIEW A</text>
</g>
<text font-size="3.9" x="574.9" y="398.5">A2</text>
<g font-size="2">
<text x="404.6" y="357.6">UNLESS OTHERWISE SPECIFIED:</text>
<text x="438.4" y="357.6">FINISH:</text>
<text x="485.3" y="357.5">DEBURR AND</text>
<text x="485.3" y="360">BREAK SHARP</text>
<text x="516.6" y="359">DO NOT SCALE DRAWING</text>
<text x="557.3" y="359.2">REVISION</text>
<text x="404.6" y="360.1">DIMENSIONS ARE IN MILLIMETERS</text>
<text x="404.6" y="362.6">SURFACE FINISH:</text>
<text x="404.6" y="365.1">TOLERANCES:</text>
<text x="485.3" y="362.5">EDGES</text>
<text x="406.2" y="367.6">LINEAR:</text>
<text x="406.2" y="370.1">ANGULAR:</text>
<text x="418.3" y="375">NAME</text>
<text x="434" y="374.9">SIGNATURE</text>
<text x="451.2" y="374.9">DATE</text>
<text x="504.1" y="374.9">TITLE:</text>
<text x="404.6" y="379.1">DRAWN</text>
<text x="404.9" y="383.3">CHK'D</text>
<text x="404.4" y="387.4">APPV'D</text>
<text x="405.1" y="391.8">MFG</text>
<text x="405.5" y="396">Q.A</text>
<text x="459.6" y="395.5">MATERIAL:</text>
<text x="504" y="395.5">DWG NO.</text>
<text x="459.6" y="408.5">WEIGHT:</text>
<text x="504.1" y="408.6">SCALE:1:35</text>
<text x="548.5" y="408.6">SHEET 3 OF 5</text>
</g>
</svg>
